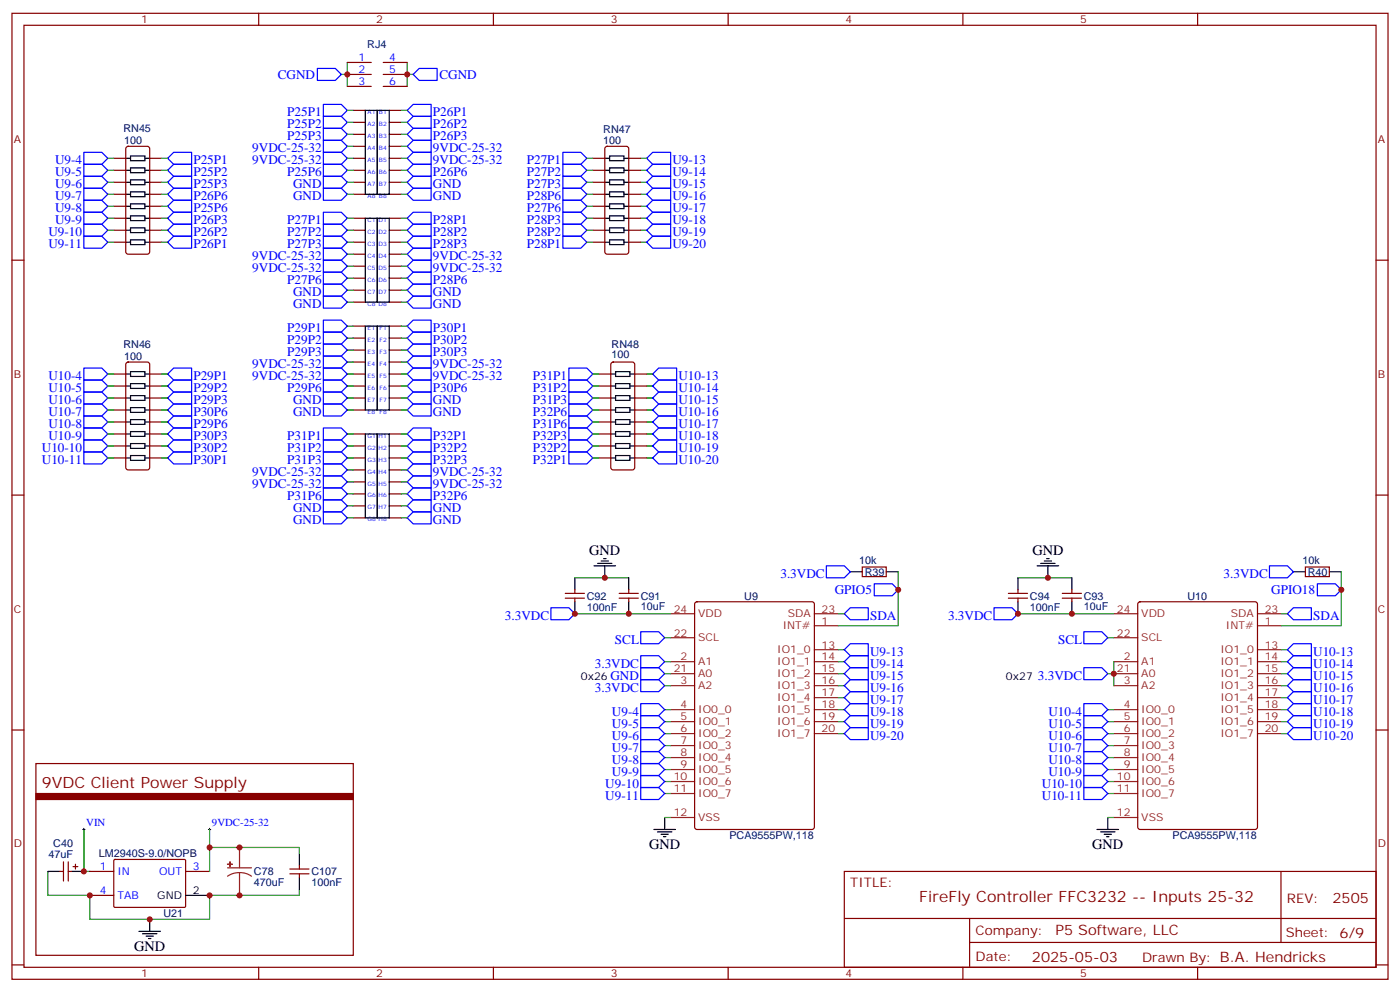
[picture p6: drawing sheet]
<svg xmlns="http://www.w3.org/2000/svg" width="412mm" height="292mm" viewBox="0 0 412 292" stroke-linecap="round" stroke-linejoin="round" font-family="sans-serif">
<g fill="none" stroke="#870000" stroke-width=".35">
<path d="M3.5 3.9h405.4v284.4h-405.4zM7.1 7.4h398.2v277.3h-398.2zM76.2 3.9v3.5M102.3 18.4h7.1M112.9 18.4h7M145.3 3.9v3.5M214.5 3.9v3.5M283.6 3.9v3.5M352.8 3.9v3.5M102.3 21.9h7.1M102.3 25.4h7.1M104.1 39.5h3.5"/>
<path d="M104.1 36h3.5M104.1 32.5h3.5M112.9 21.9h7M112.9 25.4h7M114.7 39.5h3.5M114.7 36h3.5M114.7 32.5h3.5M33.5 57.2h3.5M33.5 53.7h3.5M33.5 50.1h3.5M33.5 46.6h3.5M37.3 43.3l.4-.2h5.7l.5 .2 .2 .5v30.3l-.2 .5-.5 .2h-5.7l-.5-.2-.2-.5v-30.3z"/>
<path d="M44.1 57.2h3.5M44.1 53.7h3.5M44.1 50.1h3.5M44.1 46.6h3.5M104.1 57.2h3.5M104.1 53.7h3.5M104.1 50.1h3.5M104.1 46.6h3.5M104.1 43.1h3.5M114.7 57.2h3.5M114.7 53.7h3.5M114.7 50.1h3.5"/>
<path d="M114.7 46.6h3.5M114.7 43.1h3.5M174.6 57.2h3.6M174.6 53.7h3.6M174.6 50.1h3.6M174.6 46.6h3.6M178.4 43.3l.5-.2h5.6l.5 .2 .2 .5v30.3l-.2 .5-.5 .2h-5.6l-.5-.2-.2-.5v-30.3zM185.2 57.2h3.5M185.2 53.7h3.5M185.2 50.1h3.5M185.2 46.6h3.5M3.5 76.6h3.6"/>
<path d="M33.5 71.3h3.5M33.5 67.8h3.5M33.5 64.2h3.5M33.5 60.7h3.5M44.1 71.3h3.5M44.1 67.8h3.5M44.1 64.2h3.5M44.1 60.7h3.5M104.1 78.4h3.5M104.1 74.8h3.5M104.1 71.3h3.5M104.1 67.8h3.5"/>
<path d="M104.1 64.2h3.5M114.7 78.4h3.5M114.7 74.8h3.5M114.7 71.3h3.5M114.7 67.8h3.5M114.7 64.2h3.5M174.6 71.3h3.6M174.6 67.8h3.6M174.6 64.2h3.6M174.6 60.7h3.6M185.2 71.3h3.5M185.2 67.8h3.5"/>
<path d="M185.2 64.2h3.5M185.2 60.7h3.5M405.3 76.6h3.6M104.1 88.9h3.5M104.1 85.4h3.5M104.1 81.9h3.5M104.1 99.5h3.5M104.1 96h3.5M114.7 88.9h3.5M114.7 85.4h3.5M114.7 81.9h3.5M114.7 99.5h3.5"/>
<path d="M114.7 96h3.5M33.5 117.2h3.5M33.5 113.6h3.5M33.5 110.1h3.5M37.3 106.8l.4-.2h5.7l.5 .2 .2 .5v30.3l-.2 .5-.5 .2h-5.7l-.5-.2-.2-.5v-30.3zM44.1 117.2h3.5M44.1 113.6h3.5M44.1 110.1h3.5M104.1 117.2h3.5M104.1 113.6h3.5M104.1 110.1h3.5M104.1 106.6h3.5"/>
<path d="M104.1 103h3.5M114.7 117.2h3.5M114.7 113.6h3.5M114.7 110.1h3.5M114.7 106.6h3.5M114.7 103h3.5M176.4 117.2h3.5M176.4 113.6h3.5M176.4 110.1h3.5M180.2 106.8l.4-.2h5.7l.5 .2 .2 .5v30.3l-.3 .5-.4 .2h-5.7l-.5-.2-.2-.5v-30.3zM187 117.2h3.5M187 113.6h3.5"/>
<path d="M187 110.1h3.5M33.5 120.7h3.5M33.5 134.8h3.5M33.5 131.3h3.5M33.5 127.7h3.5M33.5 124.2h3.5M44.1 120.7h3.5M44.1 134.8h3.5M44.1 131.3h3.5M44.1 127.7h3.5M44.1 124.2h3.5M104.1 120.7h3.5"/>
<path d="M104.1 138.3h3.5M104.1 134.8h3.5M104.1 131.3h3.5M104.1 127.7h3.5M114.7 120.7h3.5M114.7 138.3h3.5M114.7 134.8h3.5M114.7 131.3h3.5M114.7 127.7h3.5M176.4 120.7h3.5M176.4 134.8h3.5M176.4 131.3h3.5"/>
<path d="M176.4 127.7h3.5M176.4 124.2h3.5M187 120.7h3.5M187 134.8h3.5M187 131.3h3.5M187 127.7h3.5M187 124.2h3.5M3.5 145.7h3.6M104.1 152.4h3.5M104.1 148.9h3.5M104.1 145.4h3.5M104.1 141.9h3.5"/>
<path d="M114.7 152.4h3.5M114.7 148.9h3.5M114.7 145.4h3.5M114.7 141.9h3.5M405.3 145.7h3.6M166.5 174.7h5.7M166.5 176.1h5.7M169.3 173.6v1.1M169.3 176.1v1M182.4 174.7h5.6M182.4 176.1h5.6M185.2 173.6v1.1"/>
<path d="M185.2 176.1v1M204.8 177.3l.5-.2h33.9l.6 .5 .1 65.9-.5 .6-34.1 .1-.6-.5-.1-65.9zM254 166.9h7.1v2.8h-7.1zM297 174.7h5.7M297 176.1h5.7M299.9 173.6v1.1M299.9 176.1v1M312.9 174.7h5.7M312.9 176.1h5.7M315.7 173.6v1.1M315.7 176.1v1M335.4 177.3l.4-.2h33.9l.7 .5v65.9l-.4 .6-34.2 .1-.6-.5-.1-65.9z"/>
<path d="M384.5 166.9h7.1v2.8h-7.1zM3.5 214.9h3.6M405.3 214.9h3.6M10.6 224.8h93.5v56.4h-93.5zM17.6 256.5h1.1M18.7 253.7v5.6M20.1 253.7v5.6M20.1 256.5h1.1M21.5 255.1h1.4M22.2 254.4v1.4M26.5 256.5h7M33.6 253.2l.3-.2h20.6l.2 .3-.1 13.6-.3 .2-20.6-.1-.2-.3z"/>
<path d="M54.7 256.5h7M85.4 255.8h5.6M85.4 257.2h5.6M88.2 254.7v1.1M88.2 257.2v1.1M248.7 256.5h156.6v28.2h-156.6zM377.3 256.5v20.9M26.5 263.6h7M248.7 270.4h156.5M285.6 277.4h119.6M285.6 270.4v14.1M3.5 284h3.6"/>
<path d="M76.2 284.7v3.6M145.3 284.7v3.6M214.5 284.7v3.6M283.6 284.7v3.6M352.8 284.7v3.6M405.3 284h3.6"/>
</g>
<path d="M10.6 233.6h93.5v1.7h-93.5z" fill="#870000" stroke="#870000" stroke-width=".35"/>
<g fill="none" stroke="#008700" stroke-width=".35">
<path d="M102.3 18.4v7M119.9 18.4v7M100.5 21.9h1.8M102.3 32.5h1.8M102.3 36h1.8M102.3 39.5h1.8M118.2 32.5h1.7M118.2 36h1.7M118.2 39.5h1.7M119.9 21.9h1.8M31.7 46.6h1.8M31.7 50.1h1.8"/>
<path d="M31.7 53.7h1.8M31.7 57.2h1.8M47.6 46.6h1.8M47.6 50.1h1.8M47.6 53.7h1.8M47.6 57.2h1.8M102.3 46.6h1.8M102.3 50.1h1.8M102.3 53.7h1.8M102.3 57.2h1.8M102.3 43.1h1.8M118.2 46.6h1.7"/>
<path d="M118.2 50.1h1.7M118.2 53.7h1.7M118.2 57.2h1.7M118.2 43.1h1.7M172.9 46.6h1.7M172.9 50.1h1.7M172.9 53.7h1.7M172.9 57.2h1.7M188.7 46.6h1.8M188.7 50.1h1.8M188.7 53.7h1.8M188.7 57.2h1.8"/>
<path d="M31.7 60.7h1.8M31.7 64.2h1.8M31.7 67.8h1.8M31.7 71.3h1.8M47.6 60.7h1.8M47.6 64.2h1.8M47.6 67.8h1.8M47.6 71.3h1.8M102.3 64.2h1.8M102.3 67.8h1.8M102.3 71.3h1.8M102.3 74.8h1.8"/>
<path d="M102.3 78.4h1.8M118.2 64.2h1.7M118.2 67.8h1.7M118.2 71.3h1.7M118.2 74.8h1.7M118.2 78.4h1.7M172.9 60.7h1.7M172.9 64.2h1.7M172.9 67.8h1.7M172.9 71.3h1.7M188.7 60.7h1.8M188.7 64.2h1.8"/>
<path d="M188.7 67.8h1.8M188.7 71.3h1.8M102.3 81.9h1.8M102.3 85.4h1.8M102.3 88.9h1.8M102.3 96h1.8M102.3 99.5h1.8M118.2 81.9h1.7M118.2 85.4h1.7M118.2 88.9h1.7M118.2 96h1.7M118.2 99.5h1.7"/>
<path d="M31.7 110.1h1.8M31.7 113.6h1.8M31.7 117.2h1.8M47.6 110.1h1.8M47.6 113.6h1.8M47.6 117.2h1.8M102.3 110.1h1.8M102.3 113.6h1.8M102.3 117.2h1.8M102.3 103h1.8M102.3 106.6h1.8M118.2 110.1h1.7"/>
<path d="M118.2 113.6h1.7M118.2 117.2h1.7M118.2 103h1.7M118.2 106.6h1.7M174.6 110.1h1.8M174.6 113.6h1.8M174.6 117.2h1.8M190.5 110.1h1.8M190.5 113.6h1.8M190.5 117.2h1.8M31.7 120.7h1.8M31.7 124.2h1.8"/>
<path d="M31.7 127.7h1.8M31.7 131.3h1.8M31.7 134.8h1.8M47.6 120.7h1.8M47.6 124.2h1.8M47.6 127.7h1.8M47.6 131.3h1.8M47.6 134.8h1.8M102.3 120.7h1.8M102.3 127.7h1.8M102.3 131.3h1.8M102.3 134.8h1.8"/>
<path d="M102.3 138.3h1.8M118.2 120.7h1.7M118.2 127.7h1.7M118.2 131.3h1.7M118.2 134.8h1.7M118.2 138.3h1.7M174.6 120.7h1.8M174.6 124.2h1.8M174.6 127.7h1.8M174.6 131.3h1.8M174.6 134.8h1.8M190.5 120.7h1.8"/>
<path d="M190.5 124.2h1.8M190.5 127.7h1.8M190.5 131.3h1.8M190.5 134.8h1.8M102.3 141.9h1.8M102.3 145.4h1.8M102.3 148.9h1.8M102.3 152.4h1.8M118.2 141.9h1.7M118.2 145.4h1.7M118.2 148.9h1.7M118.2 152.4h1.7"/>
<path d="M169.3 170.1h15.9M264.6 168.3v15.9h-17.7M299.9 170.1h15.8M395.1 168.3v15.9h-17.6M169.3 180.7h28.3M195.8 194.8h1.8M195.8 198.3h1.8M195.8 187.7h1.8M246.9 180.7h1.8M246.9 194.8h1.8M246.9 198.3h1.8M246.9 191.2h1.8"/>
<path d="M299.9 180.7h28.2M326.3 198.3h1.8M326.3 187.7h1.8M328.1 194.8v7M377.5 180.7h1.7M377.5 194.8h1.7M377.5 198.3h1.7M377.5 191.2h1.7M195.8 201.8h1.8M195.8 208.9h1.8M195.8 212.4h1.8M195.8 215.9h1.8"/>
<path d="M195.8 219.5h1.8M246.9 201.8h1.8M246.9 208.9h1.8M246.9 212.4h1.8M246.9 215.9h1.8M246.9 205.4h1.8M326.3 208.9h1.8M326.3 212.4h1.8M326.3 215.9h1.8M326.3 219.5h1.8M377.5 201.8h1.7M377.5 208.9h1.7"/>
<path d="M377.5 212.4h1.7M377.5 215.9h1.7M377.5 205.4h1.7M195.8 223h1.8M195.8 226.5h1.8M195.8 230h1.8M195.8 233.6h1.8M326.3 223h1.8M326.3 226.5h1.8M326.3 230h1.8M326.3 233.6h1.8M14.1 256.5v7.1h12.4v7h35.2v-7h26.5v-1.8"/>
<path d="M24.7 256.5v-12.3v12.3h1.8M61.7 249.4h26.5v1.8M61.7 244.2v12.3M195.8 240.6h1.8M326.3 240.6h1.8"/>
</g>
<path d="M24.3 244.2h.7M24.7 243.8v.7M61.4 244.2h.7M61.7 243.8v.7" fill="none" stroke="#000" stroke-width=".29"/>
<g fill="none" stroke="#000" stroke-width=".35">
<path d="M107.6 32.5h3.5v24.7h-3.5zM111.1 32.5h3.6v24.7h-3.6zM37 57.2h1.5M37 53.7h1.5M37 50.1h1.5M37 46.6h1.5M38.5 56.5h4.2v1.4h-4.2zM38.5 53h4.2v1.4h-4.2zM38.5 49.4h4.2v1.4h-4.2zM38.5 45.9h4.2v1.4h-4.2zM42.7 57.2h1.4M42.7 53.7h1.4"/>
<path d="M42.7 50.1h1.4M42.7 46.6h1.4M178.2 57.2h1.4M178.2 53.7h1.4M178.2 50.1h1.4M178.2 46.6h1.4M179.6 56.5h4.2v1.4h-4.2zM179.6 53h4.2v1.4h-4.2zM179.6 49.4h4.2v1.4h-4.2zM179.6 45.9h4.2v1.4h-4.2zM183.8 57.2h1.4M183.8 53.7h1.4"/>
<path d="M183.8 50.1h1.4M183.8 46.6h1.4M37 60.7h1.5M37 64.2h1.5M37 67.8h1.5M37 71.3h1.5M38.5 60h4.2v1.4h-4.2zM38.5 63.5h4.2v1.4h-4.2zM38.5 67.1h4.2v1.4h-4.2zM38.5 70.6h4.2v1.4h-4.2zM42.7 60.7h1.4M42.7 64.2h1.4"/>
<path d="M42.7 67.8h1.4M42.7 71.3h1.4M107.6 64.2h3.5v24.7h-3.5zM111.1 64.2h3.6v24.7h-3.6zM178.2 60.7h1.4M178.2 64.2h1.4M178.2 67.8h1.4M178.2 71.3h1.4M179.6 60h4.2v1.4h-4.2zM179.6 63.5h4.2v1.4h-4.2zM179.6 67.1h4.2v1.4h-4.2zM179.6 70.6h4.2v1.4h-4.2z"/>
<path d="M183.8 60.7h1.4M183.8 64.2h1.4M183.8 67.8h1.4M183.8 71.3h1.4M107.6 96h3.5v24.7h-3.5zM111.1 96h3.6v24.7h-3.6zM37 117.2h1.5M37 113.6h1.5M37 110.1h1.5M38.5 120h4.2v1.4h-4.2zM38.5 116.5h4.2v1.4h-4.2zM38.5 112.9h4.2v1.4h-4.2z"/>
<path d="M38.5 109.4h4.2v1.4h-4.2zM42.7 117.2h1.4M42.7 113.6h1.4M42.7 110.1h1.4M179.9 117.2h1.4M179.9 113.6h1.4M179.9 110.1h1.4M181.3 120h4.3v1.4h-4.3zM181.3 116.5h4.3v1.4h-4.3zM181.3 112.9h4.3v1.4h-4.3zM181.3 109.4h4.3v1.4h-4.3zM185.6 117.2h1.4"/>
<path d="M185.6 113.6h1.4M185.6 110.1h1.4M37 120.7h1.5M37 124.2h1.5M37 127.7h1.5M37 131.3h1.5M37 134.8h1.5M38.5 123.5h4.2v1.4h-4.2zM38.5 127h4.2v1.4h-4.2zM38.5 130.6h4.2v1.4h-4.2zM38.5 134.1h4.2v1.4h-4.2zM42.7 120.7h1.4"/>
<path d="M42.7 124.2h1.4M42.7 127.7h1.4M42.7 131.3h1.4M42.7 134.8h1.4M107.6 127.7h3.5v24.7h-3.5zM111.1 127.7h3.6v24.7h-3.6zM179.9 120.7h1.4M179.9 124.2h1.4M179.9 127.7h1.4M179.9 131.3h1.4M179.9 134.8h1.4M181.3 123.5h4.3v1.4h-4.3z"/>
<path d="M181.3 127h4.3v1.4h-4.3zM181.3 130.6h4.3v1.4h-4.3zM181.3 134.1h4.3v1.4h-4.3zM185.6 120.7h1.4M185.6 124.2h1.4M185.6 127.7h1.4M185.6 131.3h1.4M185.6 134.8h1.4M169.3 170.1v3.5M169.3 177.1v3.6M175 166.5h6.3M176 165.8h4.3"/>
<path d="M177.1 165.1h2.1M177.8 164.4h.7M178.2 166.5v3.6M185.2 170.1v3.5M185.2 177.1v3.6M250.5 168.3h3.5M261.1 168.3h3.5M299.9 170.1v3.5M299.9 177.1v3.6M305.5 166.5h6.4M306.6 165.8h4.2M307.6 165.1h2.1"/>
<path d="M308.3 164.4h.7M308.7 166.5v3.6M315.7 170.1v3.5M315.7 177.1v3.6M381 168.3h3.5M391.6 168.3h3.5M14.1 256.5h3.5M21.2 256.5h3.5M88.2 251.2v3.5M88.2 258.3v3.5M192.6 244.2h6.4M193.7 244.9h4.2"/>
<path d="M194.7 245.6h2.1M195.4 246.3h.7M195.8 240.6v3.6M323.1 244.2h6.4M324.2 244.9h4.2M325.3 245.6h2.1M326 246.3h.7M326.3 240.6v3.6M40.9 274.1h6.4M42 274.8h4.2M43 275.6h2.2M43.7 276.3h.7"/>
<path d="M44.1 270.6v3.5M54.7 263.6h7"/>
</g>
<g fill="none" stroke="#8c2424" stroke-width=".35">
<path d="M197.6 180.7h7M197.6 187.7h7M197.6 194.8h7M197.6 198.3h7M239.9 180.7h7M239.9 194.8h7M239.9 198.3h7M239.9 184.2h7M239.9 191.2h7M328.1 180.7h7M328.1 187.7h7M328.1 194.8h7"/>
<path d="M328.1 198.3h7M370.4 180.7h7.1M370.4 194.8h7.1M370.4 198.3h7.1M370.4 184.2h7.1M370.4 191.2h7.1M197.6 201.8h7M197.6 208.9h7M197.6 212.4h7M197.6 215.9h7M197.6 219.5h7M239.9 201.8h7"/>
<path d="M239.9 208.9h7M239.9 212.4h7M239.9 215.9h7M239.9 205.4h7M328.1 201.8h7M328.1 208.9h7M328.1 212.4h7M328.1 215.9h7M328.1 219.5h7M370.4 201.8h7.1M370.4 208.9h7.1M370.4 212.4h7.1"/>
<path d="M370.4 215.9h7.1M370.4 205.4h7.1M197.6 223h7M197.6 226.5h7M197.6 230h7M197.6 233.6h7M328.1 223h7M328.1 226.5h7M328.1 230h7M328.1 233.6h7M67 255.4h7.1M70.6 256.9l1.8 .2 1.7 .8"/>
<path d="M70.6 256.9l-1.9 .2-1.7 .8M70.6 249.4v6M70.6 256.9v6.7M197.6 240.6h7M328.1 240.6h7"/>
</g>
<g fill="#8c2424" stroke="#8c2424" stroke-width=".35">
<path d="M67 254.4h1.4z"/>
<path d="M67.7 253.7l.1 1.4z"/>
</g>
<g fill="none" stroke="#00f" stroke-width=".35">
<path d="M93.5 20.1h5.3l1.7 1.8-1.7 1.8h-5.3zM95.2 30.7h5.3l1.8 1.8-1.8 1.8h-5.3zM95.2 34.3h5.3l1.8 1.7-1.8 1.8h-5.3zM95.2 37.8h5.3l1.8 1.7-1.8 1.8h-5.3zM119.9 32.5l1.8-1.8h5.3v3.6h-5.3zM121.7 34.3h5.3v3.5h-5.3l-1.8-1.8zM121.7 37.8h5.3v3.5h-5.3l-1.8-1.8zM123.5 20.1h5.3v3.6h-5.3l-1.8-1.8zM24.7 44.8h5.3l1.7 1.8-1.7 1.8h-5.3zM24.7 48.4h5.3l1.7 1.7-1.7 1.8h-5.3zM24.7 51.9h5.3l1.7 1.8-1.7 1.7h-5.3zM24.7 55.4h5.3l1.7 1.8-1.7 1.7h-5.3z"/>
<path d="M24.7 58.9h5.3l1.7 1.8-1.7 1.8h-5.3zM51.2 44.8h5.2v3.6h-5.2l-1.8-1.8zM51.2 48.4h5.2v3.5h-5.2l-1.8-1.8zM51.2 51.9h5.2v3.5h-5.2l-1.8-1.7zM51.2 58.9h5.2v3.6h-5.2l-1.8-1.8zM51.2 55.4h5.2v3.5h-5.2l-1.8-1.7zM95.2 41.3h5.3l1.8 1.8-1.8 1.7h-5.3zM95.2 44.8h5.3l1.8 1.8-1.8 1.8h-5.3zM95.2 51.9h5.3l1.8 1.8-1.8 1.7h-5.3zM95.2 55.4h5.3l1.8 1.8-1.8 1.7h-5.3zM95.2 48.4h5.3l1.8 1.7-1.8 1.8h-5.3zM119.9 53.7l1.8-1.8h5.3v3.5h-5.3z"/>
<path d="M119.9 57.2l1.8-1.8h5.3v3.5h-5.3zM121.7 41.3h5.3v3.5h-5.3l-1.8-1.7zM121.7 44.8h5.3v3.6h-5.3l-1.8-1.8zM121.7 48.4h5.3v3.5h-5.3l-1.8-1.8zM165.8 44.8h5.3l1.8 1.8-1.8 1.8h-5.3zM165.8 48.4h5.3l1.8 1.7-1.8 1.8h-5.3zM165.8 51.9h5.3l1.8 1.8-1.8 1.7h-5.3zM165.8 58.9h5.3l1.8 1.8-1.8 1.8h-5.3zM165.8 55.4h5.3l1.8 1.8-1.8 1.7h-5.3zM192.3 44.8h5.3v3.6h-5.3l-1.8-1.8zM192.3 48.4h5.3v3.5h-5.3l-1.8-1.8zM192.3 51.9h5.3v3.5h-5.3l-1.8-1.7z"/>
<path d="M192.3 55.4h5.3v3.5h-5.3l-1.8-1.7zM192.3 58.9h5.3v3.6h-5.3l-1.8-1.8zM24.7 62.5h5.3l1.7 1.7-1.7 1.8h-5.3zM24.7 66h5.3l1.7 1.8-1.7 1.7h-5.3zM24.7 69.5h5.3l1.7 1.8-1.7 1.8h-5.3zM51.2 69.5h5.2v3.6h-5.2l-1.8-1.8zM51.2 66h5.2v3.5h-5.2l-1.8-1.7zM51.2 62.5h5.2v3.5h-5.2l-1.8-1.8zM95.2 73.1h5.3l1.8 1.7-1.8 1.8h-5.3zM95.2 76.6h5.3l1.8 1.8-1.8 1.7h-5.3zM95.2 62.5h5.3l1.8 1.7-1.8 1.8h-5.3zM95.2 66h5.3l1.8 1.8-1.8 1.7h-5.3z"/>
<path d="M95.2 69.5h5.3l1.8 1.8-1.8 1.8h-5.3zM119.9 64.2l1.8-1.7h5.3v3.5h-5.3zM119.9 67.8l1.8-1.8h5.3v3.5h-5.3zM121.7 73.1h5.3v3.5h-5.3l-1.8-1.8zM121.7 76.6h5.3v3.5h-5.3l-1.8-1.7zM121.7 69.5h5.3v3.6h-5.3l-1.8-1.8zM165.8 69.5h5.3l1.8 1.8-1.8 1.8h-5.3zM165.8 66h5.3l1.8 1.8-1.8 1.7h-5.3zM165.8 62.5h5.3l1.8 1.7-1.8 1.8h-5.3zM192.3 62.5h5.3v3.5h-5.3l-1.8-1.8zM192.3 66h5.3v3.5h-5.3l-1.8-1.7zM192.3 69.5h5.3v3.6h-5.3l-1.8-1.8z"/>
<path d="M95.2 83.6h5.3l1.8 1.8-1.8 1.8h-5.3zM95.2 87.2h5.3l1.8 1.7-1.8 1.8h-5.3zM95.2 80.1h5.3l1.8 1.8-1.8 1.7h-5.3zM95.2 94.2h5.3l1.8 1.8-1.8 1.8h-5.3zM95.2 97.8h5.3l1.8 1.7-1.8 1.8h-5.3zM119.9 88.9l1.8-1.7h5.3v3.5h-5.3zM119.9 96l1.8-1.8h5.3v3.6h-5.3zM119.9 99.5l1.8-1.7h5.3v3.5h-5.3zM121.7 83.6h5.3v3.6h-5.3l-1.8-1.8zM121.7 80.1h5.3v3.5h-5.3l-1.8-1.7zM24.7 108.3h5.3l1.7 1.8-1.7 1.8h-5.3zM24.7 111.9h5.3l1.7 1.7-1.7 1.8h-5.3z"/>
<path d="M24.7 115.4h5.3l1.7 1.8-1.7 1.7h-5.3zM24.7 118.9h5.3l1.7 1.8-1.7 1.7h-5.3zM51.2 108.3h5.2v3.6h-5.2l-1.8-1.8zM51.2 111.9h5.2v3.5h-5.2l-1.8-1.8zM51.2 115.4h5.2v3.5h-5.2l-1.8-1.7zM51.2 118.9h5.2v3.5h-5.2l-1.8-1.7zM95.2 104.8h5.3l1.8 1.8-1.8 1.7h-5.3zM95.2 108.3h5.3l1.8 1.8-1.8 1.8h-5.3zM95.2 115.4h5.3l1.8 1.8-1.8 1.7h-5.3zM95.2 118.9h5.3l1.8 1.8-1.8 1.7h-5.3zM95.2 101.3h5.3l1.8 1.7-1.8 1.8h-5.3zM95.2 111.9h5.3l1.8 1.7-1.8 1.8h-5.3z"/>
<path d="M121.7 104.8h5.3v3.5h-5.3l-1.8-1.7zM121.7 108.3h5.3v3.6h-5.3l-1.8-1.8zM121.7 115.4h5.3v3.5h-5.3l-1.8-1.7zM121.7 118.9h5.3v3.5h-5.3l-1.8-1.7zM121.7 101.3h5.3v3.5h-5.3l-1.8-1.8zM121.7 111.9h5.3v3.5h-5.3l-1.8-1.8zM167.6 108.3h5.3l1.7 1.8-1.7 1.8h-5.3zM167.6 111.9h5.3l1.7 1.7-1.7 1.8h-5.3zM167.6 115.4h5.3l1.7 1.8-1.7 1.7h-5.3zM167.6 118.9h5.3l1.7 1.8-1.7 1.7h-5.3zM192.3 110.1l1.7-1.8h5.3v3.6h-5.3zM192.3 113.6l1.7-1.7h5.3v3.5h-5.3z"/>
<path d="M194 115.4h5.3v3.5h-5.3l-1.7-1.7zM24.7 122.4h5.3l1.7 1.8-1.7 1.8h-5.3zM24.7 126h5.3l1.7 1.7-1.7 1.8h-5.3zM24.7 129.5h5.3l1.7 1.8-1.7 1.7h-5.3zM24.7 133h5.3l1.7 1.8-1.7 1.8h-5.3zM51.2 122.4h5.2v3.6h-5.2l-1.8-1.8zM51.2 133h5.2v3.6h-5.2l-1.8-1.8zM51.2 129.5h5.2v3.5h-5.2l-1.8-1.7zM51.2 126h5.2v3.5h-5.2l-1.8-1.8zM95.2 136.6h5.3l1.8 1.7-1.8 1.8h-5.3zM95.2 126h5.3l1.8 1.7-1.8 1.8h-5.3zM95.2 129.5h5.3l1.8 1.8-1.8 1.7h-5.3z"/>
<path d="M95.2 133h5.3l1.8 1.8-1.8 1.8h-5.3zM119.9 138.3l1.8-1.7h5.3v3.5h-5.3zM119.9 131.3l1.8-1.8h5.3v3.5h-5.3zM119.9 134.8l1.8-1.8h5.3v3.6h-5.3zM121.7 126h5.3v3.5h-5.3l-1.8-1.8zM167.6 122.4h5.3l1.7 1.8-1.7 1.8h-5.3zM167.6 133h5.3l1.7 1.8-1.7 1.8h-5.3zM167.6 129.5h5.3l1.7 1.8-1.7 1.7h-5.3zM167.6 126h5.3l1.7 1.7-1.7 1.8h-5.3zM192.3 120.7l1.7-1.8h5.3v3.5h-5.3zM192.3 134.8l1.7-1.8h5.3v3.6h-5.3zM194 122.4h5.3v3.6h-5.3l-1.7-1.8z"/>
<path d="M194 126h5.3v3.5h-5.3l-1.7-1.8zM194 129.5h5.3v3.5h-5.3l-1.7-1.7zM95.2 140.1h5.3l1.8 1.8-1.8 1.7h-5.3zM95.2 147.1h5.3l1.8 1.8-1.8 1.8h-5.3zM95.2 150.7h5.3l1.8 1.7-1.8 1.8h-5.3zM95.2 143.6h5.3l1.8 1.8-1.8 1.7h-5.3zM121.7 140.1h5.3v3.5h-5.3l-1.8-1.7zM121.7 147.1h5.3v3.6h-5.3l-1.8-1.8zM121.7 150.7h5.3v3.5h-5.3l-1.8-1.8zM121.7 143.6h5.3v3.5h-5.3l-1.8-1.7zM162.3 178.9h5.3l1.7 1.8-1.7 1.7h-5.3zM243.4 166.5h5.3l1.8 1.8-1.8 1.8h-5.3z"/>
<path d="M257.5 171.8h5.3l1.8 1.8-1.8 1.8h-5.3zM292.8 178.9h5.3l1.8 1.8-1.8 1.7h-5.3zM373.9 166.5h5.3l1.8 1.8-1.8 1.8h-5.3zM381 178.9h5.3v3.5h-5.3l-1.8-1.7zM388.1 171.8h5.2l1.8 1.8-1.8 1.8h-5.2zM188.7 185.9h5.3l1.8 1.8-1.8 1.8h-5.3zM188.7 193h5.3l1.8 1.8-1.8 1.7h-5.3zM188.7 196.5h5.3l1.8 1.8-1.8 1.8h-5.3zM248.7 180.7l1.8-1.8h5.3v3.5h-5.3zM250.5 189.5h5.3v3.5h-5.3l-1.8-1.8zM250.5 193h5.3v3.5h-5.3l-1.8-1.7zM250.5 196.5h5.3v3.6h-5.3l-1.8-1.8z"/>
<path d="M319.3 185.9h5.3l1.7 1.8-1.7 1.8h-5.3zM319.3 196.5h5.3l1.7 1.8-1.7 1.8h-5.3zM381 189.5h5.3v3.5h-5.3l-1.8-1.8zM381 193h5.3v3.5h-5.3l-1.8-1.7zM381 196.5h5.3v3.6h-5.3l-1.8-1.8zM188.7 200.1h5.3l1.8 1.7-1.8 1.8h-5.3zM188.7 207.1h5.3l1.8 1.8-1.8 1.7h-5.3zM188.7 210.6h5.3l1.8 1.8-1.8 1.8h-5.3zM188.7 214.2h5.3l1.8 1.7-1.8 1.8h-5.3zM188.7 217.7h5.3l1.8 1.8-1.8 1.7h-5.3zM248.7 212.4l1.8-1.8h5.3v3.6h-5.3zM250.5 200.1h5.3v3.5h-5.3l-1.8-1.8z"/>
<path d="M250.5 203.6h5.3v3.5h-5.3l-1.8-1.7zM250.5 207.1h5.3v3.5h-5.3l-1.8-1.7zM250.5 214.2h5.3v3.5h-5.3l-1.8-1.8zM319.3 207.1h5.3l1.7 1.8-1.7 1.7h-5.3zM319.3 210.6h5.3l1.7 1.8-1.7 1.8h-5.3zM319.3 214.2h5.3l1.7 1.7-1.7 1.8h-5.3zM319.3 217.7h5.3l1.7 1.8-1.7 1.7h-5.3zM381 200.1h5.3v3.5h-5.3l-1.8-1.8zM381 203.6h5.3v3.5h-5.3l-1.8-1.7zM381 207.1h5.3v3.5h-5.3l-1.8-1.7zM381 210.6h5.3v3.6h-5.3l-1.8-1.8zM381 214.2h5.3v3.5h-5.3l-1.8-1.8z"/>
<path d="M188.7 221.2h5.3l1.8 1.8-1.8 1.8h-5.3zM188.7 224.8h5.3l1.8 1.7-1.8 1.8h-5.3zM188.7 228.3h5.3l1.8 1.7-1.8 1.8h-5.3zM188.7 231.8h5.3l1.8 1.8-1.8 1.7h-5.3zM319.3 221.2h5.3l1.7 1.8-1.7 1.8h-5.3zM319.3 224.8h5.3l1.7 1.7-1.7 1.8h-5.3zM319.3 228.3h5.3l1.7 1.7-1.7 1.8h-5.3zM319.3 231.8h5.3l1.7 1.8-1.7 1.7h-5.3z"/>
</g>
<g fill="#c00">
<circle cx="24.7" cy="256.5" r=".88"/>
<circle cx="44.1" cy="270.6" r=".88"/>
<circle cx="26.5" cy="263.6" r=".88"/>
<circle cx="102.3" cy="21.9" r=".88"/>
<circle cx="119.9" cy="21.9" r=".88"/>
<circle cx="169.3" cy="180.7" r=".88"/>
<circle cx="185.2" cy="180.7" r=".88"/>
<circle cx="178.2" cy="170.1" r=".88"/>
<circle cx="299.9" cy="180.7" r=".88"/>
<circle cx="315.7" cy="180.7" r=".88"/>
<circle cx="308.7" cy="170.1" r=".88"/>
<circle cx="328.1" cy="198.3" r=".88"/>
<circle cx="264.6" cy="173.6" r=".88"/>
<circle cx="395.1" cy="173.6" r=".88"/>
<circle cx="61.7" cy="249.4" r=".88"/>
<circle cx="70.6" cy="249.4" r=".88"/>
<circle cx="61.7" cy="263.6" r=".88"/>
<circle cx="70.6" cy="263.6" r=".88"/>
</g>
<g font-size="4.6" fill="#800">
<text x="12.3" y="231.8">9VDC Client Power Supply</text>
<text x="270.8" y="265.5">FireFly Controller FFC3232 -- Inputs 25-32</text>
</g>
<g font-size="4.2">
<text x="173.6" y="163.4">GND</text>
<text x="304.1" y="163.4">GND</text>
<text x="191.2" y="249.8">GND</text>
<text x="321.7" y="249.8">GND</text>
<text x="39.5" y="279.8">GND</text>
</g>
<g font-size="4.2" fill="#800">
<text x="392.5" y="265.8">2505</text>
<text x="310.9" y="275.3">P5 Software, LLC</text>
<text x="304" y="283.1">2025-05-03</text>
</g>
<g font-size="3.9" fill="#00f">
<text x="81.8" y="23.1">CGND</text>
<text x="129.5" y="23.1">CGND</text>
<text x="84.6" y="34.3">P25P1</text>
<text x="127.5" y="34.3">P26P1</text>
<text x="84.6" y="37.8">P25P2</text>
<text x="84.6" y="41.3">P25P3</text>
<text x="127.5" y="37.8">P26P2</text>
<text x="127.5" y="41.3">P26P3</text>
<text x="74.3" y="44.8">9VDC-25-32</text>
<text x="127.5" y="44.8">9VDC-25-32</text>
<text x="16.2" y="48.4">U9-4</text>
<text x="16.2" y="51.9">U9-5</text>
<text x="57" y="48.4">P25P1</text>
<text x="57" y="51.9">P25P2</text>
<text x="74.3" y="48.4">9VDC-25-32</text>
<text x="84.6" y="51.9">P25P6</text>
<text x="127.5" y="48.4">9VDC-25-32</text>
<text x="127.5" y="51.9">P26P6</text>
<text x="155.2" y="48.4">P27P1</text>
<text x="155.2" y="51.9">P27P2</text>
<text x="198.1" y="48.4">U9-13</text>
<text x="198.1" y="51.9">U9-14</text>
<text x="16.2" y="55.4">U9-6</text>
<text x="16.2" y="58.9">U9-7</text>
<text x="57" y="55.4">P25P3</text>
<text x="57" y="58.9">P26P6</text>
<text x="86.3" y="55.4">GND</text>
<text x="86.3" y="58.9">GND</text>
<text x="127.5" y="55.4">GND</text>
<text x="127.5" y="58.9">GND</text>
<text x="155.2" y="55.4">P27P3</text>
<text x="155.2" y="58.9">P28P6</text>
<text x="198.1" y="55.4">U9-15</text>
<text x="198.1" y="58.9">U9-16</text>
<text x="16.2" y="62.5">U9-8</text>
<text x="57" y="62.5">P25P6</text>
<text x="155.2" y="62.5">P27P6</text>
<text x="198.1" y="62.5">U9-17</text>
<text x="14.3" y="69.5">U9-10</text>
<text x="16.2" y="66">U9-9</text>
<text x="57" y="69.5">P26P2</text>
<text x="57" y="66">P26P3</text>
<text x="84.6" y="66">P27P1</text>
<text x="84.6" y="69.5">P27P2</text>
<text x="127.5" y="66">P28P1</text>
<text x="127.5" y="69.5">P28P2</text>
<text x="155.2" y="69.5">P28P2</text>
<text x="155.2" y="66">P28P3</text>
<text x="198.1" y="66">U9-18</text>
<text x="198.1" y="69.5">U9-19</text>
<text x="14.3" y="73.1">U9-11</text>
<text x="57" y="73.1">P26P1</text>
<text x="74.3" y="76.6">9VDC-25-32</text>
<text x="84.6" y="73.1">P27P3</text>
<text x="127.5" y="76.6">9VDC-25-32</text>
<text x="127.5" y="73.1">P28P3</text>
<text x="155.2" y="73.1">P28P1</text>
<text x="198.1" y="73.1">U9-20</text>
<text x="74.3" y="80.1">9VDC-25-32</text>
<text x="84.6" y="83.6">P27P6</text>
<text x="127.5" y="80.1">9VDC-25-32</text>
<text x="127.5" y="83.6">P28P6</text>
<text x="86.3" y="87.2">GND</text>
<text x="127.5" y="87.2">GND</text>
<text x="86.3" y="90.7">GND</text>
<text x="127.5" y="90.7">GND</text>
<text x="84.6" y="97.8">P29P1</text>
<text x="84.6" y="101.3">P29P2</text>
<text x="127.5" y="97.8">P30P1</text>
<text x="127.5" y="101.3">P30P2</text>
<text x="84.6" y="104.8">P29P3</text>
<text x="127.5" y="104.8">P30P3</text>
<text x="14.3" y="111.9">U10-4</text>
<text x="57" y="111.9">P29P1</text>
<text x="74.3" y="108.3">9VDC-25-32</text>
<text x="74.3" y="111.9">9VDC-25-32</text>
<text x="127.5" y="108.3">9VDC-25-32</text>
<text x="127.5" y="111.9">9VDC-25-32</text>
<text x="157" y="111.9">P31P1</text>
<text x="199.8" y="111.9">U10-13</text>
<text x="14.3" y="115.4">U10-5</text>
<text x="14.3" y="118.9">U10-6</text>
<text x="57" y="115.4">P29P2</text>
<text x="57" y="118.9">P29P3</text>
<text x="84.6" y="115.4">P29P6</text>
<text x="86.3" y="118.9">GND</text>
<text x="127.5" y="118.9">GND</text>
<text x="127.5" y="115.4">P30P6</text>
<text x="157" y="115.4">P31P2</text>
<text x="157" y="118.9">P31P3</text>
<text x="199.8" y="115.4">U10-14</text>
<text x="199.8" y="118.9">U10-15</text>
<text x="14.3" y="122.4">U10-7</text>
<text x="14.3" y="126">U10-8</text>
<text x="57" y="126">P29P6</text>
<text x="57" y="122.4">P30P6</text>
<text x="86.3" y="122.4">GND</text>
<text x="127.5" y="122.4">GND</text>
<text x="157" y="126">P31P6</text>
<text x="157" y="122.4">P32P6</text>
<text x="199.8" y="122.4">U10-16</text>
<text x="199.8" y="126">U10-17</text>
<text x="14.3" y="129.5">U10-9</text>
<text x="57" y="129.5">P30P3</text>
<text x="84.6" y="129.5">P31P1</text>
<text x="127.5" y="129.5">P32P1</text>
<text x="157" y="129.5">P32P3</text>
<text x="199.8" y="129.5">U10-18</text>
<text x="12.3" y="133">U10-10</text>
<text x="12.3" y="136.6">U10-11</text>
<text x="57" y="136.6">P30P1</text>
<text x="57" y="133">P30P2</text>
<text x="84.6" y="133">P31P2</text>
<text x="84.6" y="136.6">P31P3</text>
<text x="127.5" y="133">P32P2</text>
<text x="127.5" y="136.6">P32P3</text>
<text x="157" y="136.6">P32P1</text>
<text x="157" y="133">P32P2</text>
<text x="199.8" y="133">U10-19</text>
<text x="199.8" y="136.6">U10-20</text>
<text x="74.3" y="140.1">9VDC-25-32</text>
<text x="74.3" y="143.6">9VDC-25-32</text>
<text x="127.5" y="140.1">9VDC-25-32</text>
<text x="127.5" y="143.6">9VDC-25-32</text>
<text x="84.6" y="147.1">P31P6</text>
<text x="127.5" y="147.1">P32P6</text>
<text x="86.3" y="150.7">GND</text>
<text x="86.3" y="154.2">GND</text>
<text x="127.5" y="150.7">GND</text>
<text x="127.5" y="154.2">GND</text>
<text x="229.9" y="170.1">3.3VDC</text>
<text x="360.4" y="170.1">3.3VDC</text>
<text x="245.9" y="174.9">GPIO5</text>
<text x="374.5" y="174.9">GPIO18</text>
<text x="148.7" y="182.4">3.3VDC</text>
<text x="256.3" y="182.4">SDA</text>
<text x="279.3" y="182.4">3.3VDC</text>
<text x="386.8" y="182.4">SDA</text>
<text x="181.1" y="189.5">SCL</text>
<text x="311.7" y="189.5">SCL</text>
<text x="175.2" y="196.5">3.3VDC</text>
<text x="256.3" y="193">U9-13</text>
<text x="256.3" y="196.5">U9-14</text>
<text x="386.8" y="193">U10-13</text>
<text x="386.8" y="196.5">U10-14</text>
<text x="175.2" y="203.6">3.3VDC</text>
<text x="179.8" y="200.1">GND</text>
<text x="256.3" y="200.1">U9-15</text>
<text x="256.3" y="203.6">U9-16</text>
<text x="305.7" y="200.1">3.3VDC</text>
<text x="386.8" y="200.1">U10-15</text>
<text x="386.8" y="203.6">U10-16</text>
<text x="256.3" y="207.1">U9-17</text>
<text x="386.8" y="207.1">U10-17</text>
<text x="180.3" y="210.6">U9-4</text>
<text x="180.3" y="214.2">U9-5</text>
<text x="256.3" y="210.6">U9-18</text>
<text x="256.3" y="214.2">U9-19</text>
<text x="308.8" y="210.6">U10-4</text>
<text x="308.8" y="214.2">U10-5</text>
<text x="386.8" y="210.6">U10-18</text>
<text x="386.8" y="214.2">U10-19</text>
<text x="180.3" y="217.7">U9-6</text>
<text x="180.3" y="221.2">U9-7</text>
<text x="256.3" y="217.7">U9-20</text>
<text x="308.8" y="217.7">U10-6</text>
<text x="308.8" y="221.2">U10-7</text>
<text x="386.8" y="217.7">U10-20</text>
<text x="180.3" y="224.8">U9-8</text>
<text x="308.8" y="224.8">U10-8</text>
<text x="178.3" y="231.8">U9-10</text>
<text x="180.3" y="228.3">U9-9</text>
<text x="306.9" y="231.8">U10-10</text>
<text x="308.8" y="228.3">U10-9</text>
<text x="178.3" y="235.3">U9-11</text>
<text x="306.9" y="235.3">U10-11</text>
</g>
<g font-size="3.9" fill="#800">
<text x="250.5" y="261.1">TITLE:</text>
<text x="379.1" y="265.8">REV:</text>
<text x="287.4" y="275.3">Company:</text>
<text x="378.7" y="275.9">Sheet: 6/9</text>
<text x="287.4" y="283">Date:</text>
<text x="336.4" y="283.1">Drawn By: B.A. Hendricks</text>
</g>
<g font-size="3.2" fill="#800">
<text x="41.6" y="6.9">1</text>
<text x="110.8" y="6.9">2</text>
<text x="179.9" y="6.9">3</text>
<text x="249.1" y="6.9">4</text>
<text x="318.2" y="6.9">5</text>
<text x="4.1" y="42">A</text>
<text x="405.9" y="42">A</text>
<text x="4.1" y="111.2">B</text>
<text x="405.9" y="111.2">B</text>
<text x="4.1" y="180.3">C</text>
<text x="405.9" y="180.3">C</text>
<text x="4.1" y="249.4">D</text>
<text x="405.9" y="249.4">D</text>
<text x="41.6" y="287.7">1</text>
<text x="110.8" y="287.7">2</text>
<text x="179.9" y="287.7">3</text>
<text x="249.1" y="287.7">4</text>
<text x="318.2" y="287.7">5</text>
</g>
<g font-size="3.2" fill="#000080">
<text x="108.2" y="14.3">RJ4</text>
<text x="36.4" y="38.9">RN45</text>
<text x="177.7" y="39.3">RN47</text>
<text x="36.6" y="42.4">100</text>
<text x="177.7" y="42.4">100</text>
<text x="36.4" y="102.4">RN46</text>
<text x="36.6" y="105.9">100</text>
<text x="180.1" y="105.5">100</text>
<text x="180.1" y="102.3">RN48</text>
<text x="253.1" y="166">10k</text>
<text x="383.6" y="166">10k</text>
<text x="254.7" y="169.5">R39</text>
<text x="385.3" y="169.5">R40</text>
<text x="172.9" y="179.8">100nF</text>
<text x="172.9" y="176.5">C92</text>
<text x="188.7" y="179.7">10uF</text>
<text x="188.7" y="176.5">C91</text>
<text x="219.2" y="176.5">U9</text>
<text x="303.4" y="179.8">100nF</text>
<text x="303.4" y="176.5">C94</text>
<text x="319.3" y="179.7">10uF</text>
<text x="319.3" y="176.5">C93</text>
<text x="349.8" y="176.5">U10</text>
<text x="15.7" y="249.4">C40</text>
<text x="214.9" y="247">PCA9555PW,118</text>
<text x="345.4" y="247">PCA9555PW,118</text>
<text x="14.3" y="252.6">47uF</text>
<text x="29.1" y="252.3">LM2940S-9.0/NOPB</text>
<text x="74.8" y="257.6">C78</text>
<text x="91.7" y="257.7">C107</text>
<text x="74.8" y="260.7">470uF</text>
<text x="91.7" y="260.9">100nF</text>
<text x="48.1" y="270">U21</text>
</g>
<g font-size="3.2" fill="#00f">
<text x="105.6" y="18">1</text>
<text x="105.6" y="21.6">2</text>
<text x="114.7" y="18">4</text>
<text x="114.7" y="21.6">5</text>
<text x="105.6" y="25.1">3</text>
<text x="114.7" y="25.1">6</text>
<text x="25.4" y="243.3">VIN</text>
<text x="62.4" y="243.3">9VDC-25-32</text>
<text x="29.4" y="256.2">1</text>
<text x="34.6" y="257.6">IN</text>
<text x="46.8" y="257.6">OUT</text>
<text x="56.8" y="256.2">3</text>
<text x="29.4" y="263.2">4</text>
<text x="34.6" y="264.6">TAB</text>
</g>
<g font-size="3.2" fill="#8d2323">
<text x="198.5" y="180.3">24</text>
<text x="205.7" y="181.7">VDD</text>
<text x="230.6" y="185.2">INT#</text>
<text x="232.1" y="181.7">SDA</text>
<text x="242" y="180.3">23</text>
<text x="242" y="183.8">1</text>
<text x="329" y="180.3">24</text>
<text x="336.2" y="181.7">VDD</text>
<text x="361.1" y="185.2">INT#</text>
<text x="362.6" y="181.7">SDA</text>
<text x="372.5" y="180.3">23</text>
<text x="372.5" y="183.8">1</text>
<text x="198.5" y="187.4">22</text>
<text x="205.7" y="188.8">SCL</text>
<text x="242" y="190.9">13</text>
<text x="329" y="187.4">22</text>
<text x="336.2" y="188.8">SCL</text>
<text x="372.5" y="190.9">13</text>
<text x="198.5" y="197.9">21</text>
<text x="200.5" y="194.4">2</text>
<text x="205.7" y="195.8">A1</text>
<text x="228.9" y="192.3">IO1_0</text>
<text x="228.9" y="195.8">IO1_1</text>
<text x="242" y="194.4">14</text>
<text x="242" y="197.9">15</text>
<text x="329" y="197.9">21</text>
<text x="331" y="194.4">2</text>
<text x="336.2" y="195.8">A1</text>
<text x="359.5" y="192.3">IO1_0</text>
<text x="359.5" y="195.8">IO1_1</text>
<text x="372.5" y="194.4">14</text>
<text x="372.5" y="197.9">15</text>
<text x="200.5" y="201.5">3</text>
<text x="205.7" y="199.4">A0</text>
<text x="205.7" y="202.9">A2</text>
<text x="228.9" y="199.4">IO1_2</text>
<text x="228.9" y="202.9">IO1_3</text>
<text x="242" y="201.5">16</text>
<text x="331" y="201.5">3</text>
<text x="336.2" y="199.4">A0</text>
<text x="336.2" y="202.9">A2</text>
<text x="359.5" y="199.4">IO1_2</text>
<text x="359.5" y="202.9">IO1_3</text>
<text x="372.5" y="201.5">16</text>
<text x="200.5" y="208.5">4</text>
<text x="205.7" y="209.9">IO0_0</text>
<text x="228.9" y="206.4">IO1_4</text>
<text x="228.9" y="209.9">IO1_5</text>
<text x="242" y="205">17</text>
<text x="242" y="208.5">18</text>
<text x="331" y="208.5">4</text>
<text x="336.2" y="209.9">IO0_0</text>
<text x="359.5" y="206.4">IO1_4</text>
<text x="359.5" y="209.9">IO1_5</text>
<text x="372.5" y="205">17</text>
<text x="372.5" y="208.5">18</text>
<text x="200.5" y="212.1">5</text>
<text x="200.5" y="215.6">6</text>
<text x="205.7" y="213.5">IO0_1</text>
<text x="228.9" y="213.5">IO1_6</text>
<text x="242" y="212.1">19</text>
<text x="242" y="215.6">20</text>
<text x="331" y="212.1">5</text>
<text x="331" y="215.6">6</text>
<text x="336.2" y="213.5">IO0_1</text>
<text x="359.5" y="213.5">IO1_6</text>
<text x="372.5" y="212.1">19</text>
<text x="372.5" y="215.6">20</text>
<text x="200.5" y="219.1">7</text>
<text x="205.7" y="217">IO0_2</text>
<text x="205.7" y="220.5">IO0_3</text>
<text x="228.9" y="217">IO1_7</text>
<text x="331" y="219.1">7</text>
<text x="336.2" y="217">IO0_2</text>
<text x="336.2" y="220.5">IO0_3</text>
<text x="359.5" y="217">IO1_7</text>
<text x="200.5" y="222.6">8</text>
<text x="200.5" y="226.2">9</text>
<text x="205.7" y="224">IO0_4</text>
<text x="205.7" y="227.6">IO0_5</text>
<text x="331" y="222.6">8</text>
<text x="331" y="226.2">9</text>
<text x="336.2" y="224">IO0_4</text>
<text x="336.2" y="227.6">IO0_5</text>
<text x="198.5" y="229.7">10</text>
<text x="198.5" y="233.2">11</text>
<text x="205.7" y="231.1">IO0_6</text>
<text x="329" y="229.7">10</text>
<text x="329" y="233.2">11</text>
<text x="336.2" y="231.1">IO0_6</text>
<text x="205.7" y="234.6">IO0_7</text>
<text x="336.2" y="234.6">IO0_7</text>
<text x="198.5" y="240.3">12</text>
<text x="205.7" y="241.7">VSS</text>
<text x="329" y="240.3">12</text>
<text x="336.2" y="241.7">VSS</text>
</g>
<g font-size="3.2">
<text x="171.1" y="200.1">0x26</text>
<text x="296.3" y="200.1">0x27</text>
<text x="56.8" y="263.2">2</text>
<text x="46.3" y="264.6">GND</text>
</g>
<g font-size="1.8" fill="#00f">
<text x="108.3" y="33.5">A1</text>
<text x="111.6" y="33.5">B1</text>
<text x="108.3" y="40.6">A3</text>
<text x="108.3" y="37.1">A2</text>
<text x="111.6" y="37.1">B2</text>
<text x="111.6" y="40.6">B3</text>
<text x="108.3" y="47.7">A5</text>
<text x="108.3" y="44.1">A4</text>
<text x="111.6" y="44.1">B4</text>
<text x="111.6" y="47.7">B5</text>
<text x="108.3" y="51.2">A6</text>
<text x="111.6" y="51.2">B6</text>
<text x="108.3" y="58.2">A8 B8</text>
<text x="108.3" y="54.7">A7</text>
<text x="111.6" y="54.7">B7</text>
<text x="108.3" y="65.3">C1</text>
<text x="111.5" y="65.3">D1</text>
<text x="108.3" y="68.8">C2</text>
<text x="111.5" y="68.8">D2</text>
<text x="108.3" y="75.9">C4</text>
<text x="108.3" y="72.4">C3</text>
<text x="111.5" y="72.4">D3</text>
<text x="111.5" y="75.9">D4</text>
<text x="108.3" y="82.9">C6</text>
<text x="108.3" y="79.4">C5</text>
<text x="111.5" y="79.4">D5</text>
<text x="111.5" y="82.9">D6</text>
<text x="108.3" y="90">C8 D8</text>
<text x="108.3" y="86.5">C7</text>
<text x="111.5" y="86.5">D7</text>
<text x="108.3" y="100.6">E2</text>
<text x="108.3" y="97">E1</text>
<text x="111.8" y="97">F1</text>
<text x="111.8" y="100.6">F2</text>
<text x="108.3" y="107.6">E4</text>
<text x="108.3" y="104.1">E3</text>
<text x="111.8" y="104.1">F3</text>
<text x="111.8" y="107.6">F4</text>
<text x="108.3" y="111.2">E5</text>
<text x="111.8" y="111.2">F5</text>
<text x="108.3" y="118.2">E7</text>
<text x="108.3" y="114.7">E6</text>
<text x="111.8" y="114.7">F6</text>
<text x="111.8" y="118.2">F7</text>
<text x="108.3" y="121.7">E8</text>
<text x="111.8" y="121.7">F8</text>
<text x="108.3" y="128.8">G1</text>
<text x="111.5" y="128.8">H1</text>
<text x="108.3" y="135.9">G3</text>
<text x="108.3" y="132.3">G2</text>
<text x="111.5" y="132.3">H2</text>
<text x="111.5" y="135.9">H3</text>
<text x="108.3" y="142.9">G5</text>
<text x="108.3" y="139.4">G4</text>
<text x="111.5" y="139.4">H4</text>
<text x="111.5" y="142.9">H5</text>
<text x="108.3" y="150">G7</text>
<text x="108.3" y="146.4">G6</text>
<text x="111.5" y="146.4">H6</text>
<text x="111.5" y="150">H7</text>
<text x="108.3" y="153.5">G8 H8</text>
</g>
</svg>
